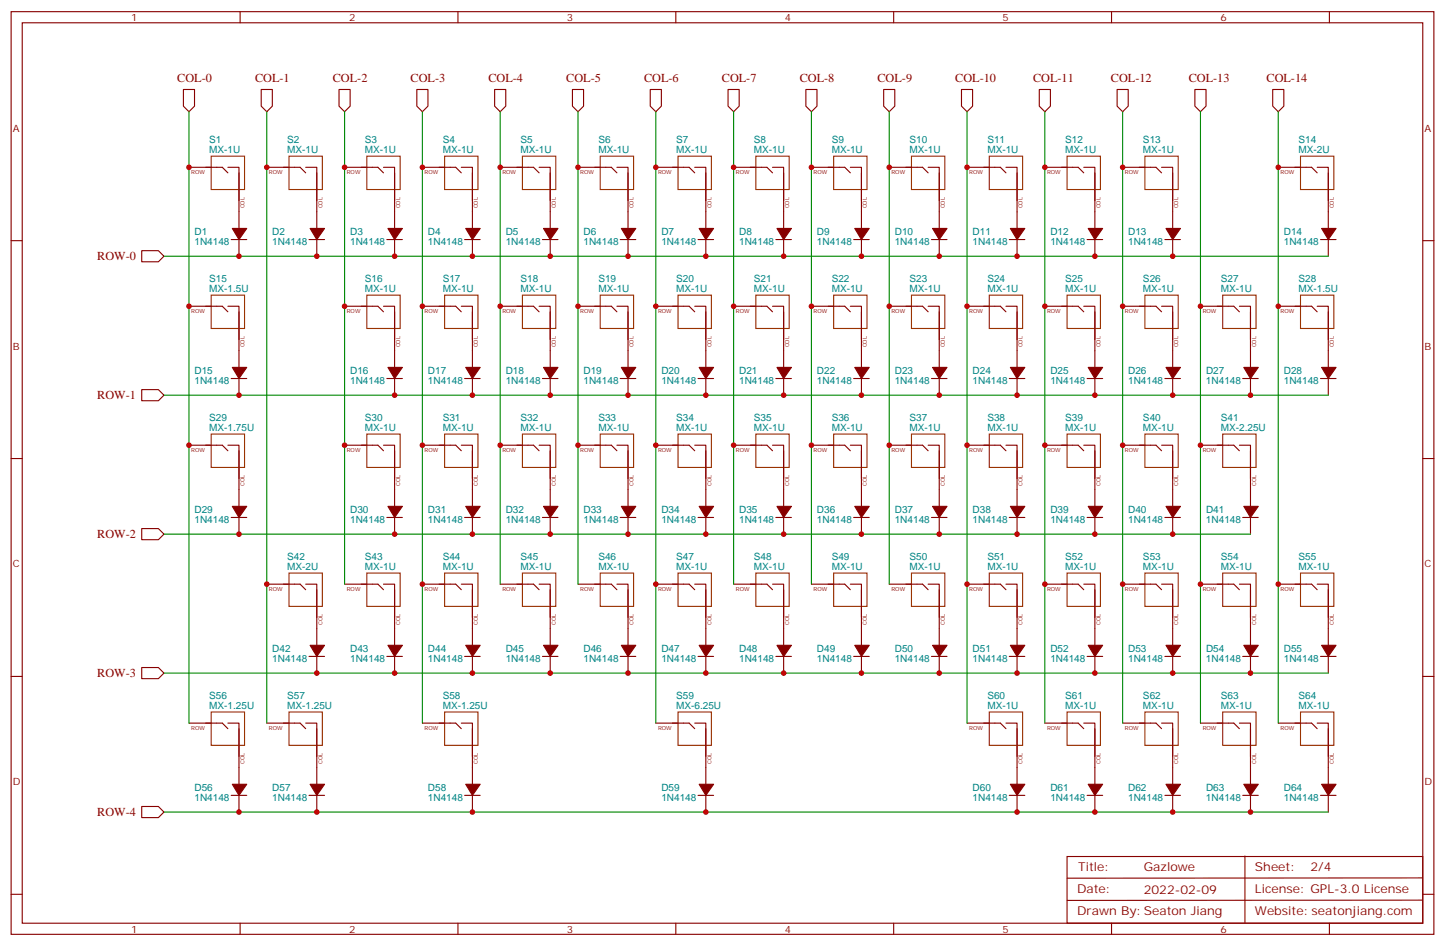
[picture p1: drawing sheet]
<svg xmlns="http://www.w3.org/2000/svg" width="459mm" height="300mm" viewBox="0 0 459 300" stroke-linecap="round" stroke-linejoin="round" font-family="sans-serif">
<g fill="none" stroke="#870000" stroke-width=".35">
<path d="M3.5 3.7h451.6v292.8h-451.6zM7.1 7.2h444.5v285.8h-444.5zM76.2 3.7v3.5M145.3 3.7v3.5M214.5 3.7v3.5M283.6 3.7v3.5M352.8 3.7v3.5M421.9 3.7v3.5M58.2 28.4h3.5v5.3l-1.7 1.8-1.8-1.8zM82.9 28.4h3.5v5.3l-1.7 1.8-1.8-1.8zM107.6 28.4h3.5v5.3l-1.7 1.8-1.8-1.8zM132.3 28.4h3.5v5.3l-1.7 1.8-1.8-1.8z"/>
<path d="M157 28.4h3.5v5.3l-1.8 1.8-1.7-1.8zM181.7 28.4h3.5v5.3l-1.8 1.8-1.7-1.8zM206.4 28.4h3.5v5.3l-1.8 1.8-1.7-1.8zM231.1 28.4h3.5v5.3l-1.8 1.8-1.7-1.8zM255.8 28.4h3.5v5.3l-1.8 1.8-1.7-1.8zM280.5 28.4h3.5v5.3l-1.8 1.8-1.7-1.8zM305.2 28.4h3.5v5.3l-1.8 1.8-1.7-1.8zM329.8 28.4h3.6v5.3l-1.8 1.8-1.8-1.8zM354.5 28.4h3.6v5.3l-1.8 1.8-1.8-1.8zM379.2 28.4h3.6v5.3l-1.8 1.8-1.8-1.8zM403.9 28.4h3.6v5.3l-1.8 1.8-1.8-1.8zM60 53.1h10.6l1.7 1.8"/>
<path d="M72.3 53.1h3.5v7M75.8 54.9v17.6M84.7 53.1h10.5l1.8 1.8M97 53.1h3.5v7M100.5 54.9v17.6M109.4 53.1h10.5l1.8 1.8M121.7 53.1h3.5v7M125.2 54.9v17.6M134.1 53.1h10.5l1.8 1.8M146.4 53.1h3.5v7M149.9 54.9v17.6M158.7 53.1h10.6l1.8 1.8"/>
<path d="M171.1 53.1h3.5v7M174.6 54.9v17.6M183.4 53.1h10.6l1.8 1.8M195.8 53.1h3.5v7M199.3 54.9v17.6M208.1 53.1h10.6l1.8 1.8M220.5 53.1h3.5v7M224 54.9v17.6M232.8 53.1h10.6l1.8 1.8M245.2 53.1h3.5v7M248.7 54.9v17.6M257.5 53.1h10.6l1.8 1.8"/>
<path d="M269.9 53.1h3.5v7M273.4 54.9v17.6M282.2 53.1h10.6l1.8 1.8M294.6 53.1h3.5v7M298.1 54.9v17.6M306.9 53.1h10.6l1.8 1.8M319.3 53.1h3.5v7M322.8 54.9v17.6M331.6 53.1h10.6l1.8 1.8M344 53.1h3.5v7M347.5 54.9v17.6M356.3 53.1h10.6l1.8 1.8"/>
<path d="M368.7 53.1h3.5v7M372.2 54.9v17.6M405.7 53.1h10.6l1.7 1.8M418 53.1h3.6v7M421.6 54.9v17.6M3.5 76.4h3.6M45 79.6h5.3l1.7 1.7-1.7 1.8h-5.3zM73.4 76h4.9M75.8 76v5.3M98.1 76h4.9M100.5 76v5.3M122.8 76h4.9"/>
<path d="M125.2 76v5.3M147.5 76h4.9M149.9 76v5.3M172.2 76h4.9M174.6 76v5.3M196.8 76h5M199.3 76v5.3M221.5 76h5M224 76v5.3M246.2 76h5M248.7 76v5.3M270.9 76h5"/>
<path d="M273.4 76v5.3M295.6 76h5M298.1 76v5.3M320.3 76h5M322.8 76v5.3M345 76h5M347.5 76v5.3M369.7 76h4.9M372.2 76v5.3M419.1 76h4.9M421.6 76v5.3M451.6 76.4h3.5"/>
<path d="M60 97.2h10.6l1.7 1.8M72.3 97.2h3.5v7M75.8 99v17.6M109.4 97.2h10.5l1.8 1.8M121.7 97.2h3.5v7M125.2 99v17.6M134.1 97.2h10.5l1.8 1.8M146.4 97.2h3.5v7M149.9 99v17.6M158.7 97.2h10.6l1.8 1.8M171.1 97.2h3.5v7M174.6 99v17.6"/>
<path d="M183.4 97.2h10.6l1.8 1.8M195.8 97.2h3.5v7M199.3 99v17.6M208.1 97.2h10.6l1.8 1.8M220.5 97.2h3.5v7M224 99v17.6M232.8 97.2h10.6l1.8 1.8M245.2 97.2h3.5v7M248.7 99v17.6M257.5 97.2h10.6l1.8 1.8M269.9 97.2h3.5v7M273.4 99v17.6"/>
<path d="M282.2 97.2h10.6l1.8 1.8M294.6 97.2h3.5v7M298.1 99v17.6M306.9 97.2h10.6l1.8 1.8M319.3 97.2h3.5v7M322.8 99v17.6M331.6 97.2h10.6l1.8 1.8M344 97.2h3.5v7M347.5 99v17.6M356.3 97.2h10.6l1.8 1.8M368.7 97.2h3.5v7M372.2 99v17.6"/>
<path d="M381 97.2h10.6l1.7 1.8M393.3 97.2h3.6v7M396.9 99v17.6M405.7 97.2h10.6l1.7 1.8M418 97.2h3.6v7M421.6 99v17.6M45 123.6h5.3l1.7 1.8-1.7 1.8h-5.3zM73.4 120.1h4.9M75.8 120.1v5.3M122.8 120.1h4.9M125.2 120.1v5.3M147.5 120.1h4.9"/>
<path d="M149.9 120.1v5.3M172.2 120.1h4.9M174.6 120.1v5.3M196.8 120.1h5M199.3 120.1v5.3M221.5 120.1h5M224 120.1v5.3M246.2 120.1h5M248.7 120.1v5.3M270.9 120.1h5M273.4 120.1v5.3M295.6 120.1h5"/>
<path d="M298.1 120.1v5.3M320.3 120.1h5M322.8 120.1v5.3M345 120.1h5M347.5 120.1v5.3M369.7 120.1h4.9M372.2 120.1v5.3M394.4 120.1h4.9M396.9 120.1v5.3M419.1 120.1h4.9M421.6 120.1v5.3M3.5 145.5h3.6"/>
<path d="M60 141.3h10.6l1.7 1.8M72.3 141.3h3.5v7M75.8 143.1v17.6M109.4 141.3h10.5l1.8 1.8M121.7 141.3h3.5v7M125.2 143.1v17.6M134.1 141.3h10.5l1.8 1.8M146.4 141.3h3.5v7M149.9 143.1v17.6M158.7 141.3h10.6l1.8 1.8M171.1 141.3h3.5v7M174.6 143.1v17.6"/>
<path d="M183.4 141.3h10.6l1.8 1.8M195.8 141.3h3.5v7M199.3 143.1v17.6M208.1 141.3h10.6l1.8 1.8M220.5 141.3h3.5v7M224 143.1v17.6M232.8 141.3h10.6l1.8 1.8M245.2 141.3h3.5v7M248.7 143.1v17.6M257.5 141.3h10.6l1.8 1.8M269.9 141.3h3.5v7M273.4 143.1v17.6"/>
<path d="M282.2 141.3h10.6l1.8 1.8M294.6 141.3h3.5v7M298.1 143.1v17.6M306.9 141.3h10.6l1.8 1.8M319.3 141.3h3.5v7M322.8 143.1v17.6M331.6 141.3h10.6l1.8 1.8M344 141.3h3.5v7M347.5 143.1v17.6M356.3 141.3h10.6l1.8 1.8M368.7 141.3h3.5v7M372.2 143.1v17.6"/>
<path d="M381 141.3h10.6l1.7 1.8M393.3 141.3h3.6v7M396.9 143.1v17.6M451.6 145.5h3.5M45 167.7h5.3l1.7 1.8-1.7 1.8h-5.3zM73.4 164.2h4.9M75.8 164.2v5.3M122.8 164.2h4.9M125.2 164.2v5.3M147.5 164.2h4.9M149.9 164.2v5.3M172.2 164.2h4.9"/>
<path d="M174.6 164.2v5.3M196.8 164.2h5M199.3 164.2v5.3M221.5 164.2h5M224 164.2v5.3M246.2 164.2h5M248.7 164.2v5.3M270.9 164.2h5M273.4 164.2v5.3M295.6 164.2h5M298.1 164.2v5.3M320.3 164.2h5"/>
<path d="M322.8 164.2v5.3M345 164.2h5M347.5 164.2v5.3M369.7 164.2h4.9M372.2 164.2v5.3M394.4 164.2h4.9M396.9 164.2v5.3M84.7 185.4h10.5l1.8 1.7M97 185.4h3.5v7M100.5 187.1v17.7M109.4 185.4h10.5l1.8 1.7M121.7 185.4h3.5v7"/>
<path d="M125.2 187.1v17.7M134.1 185.4h10.5l1.8 1.7M146.4 185.4h3.5v7M149.9 187.1v17.7M158.7 185.4h10.6l1.8 1.7M171.1 185.4h3.5v7M174.6 187.1v17.7M183.4 185.4h10.6l1.8 1.7M195.8 185.4h3.5v7M199.3 187.1v17.7M208.1 185.4h10.6l1.8 1.7M220.5 185.4h3.5v7"/>
<path d="M224 187.1v17.7M232.8 185.4h10.6l1.8 1.7M245.2 185.4h3.5v7M248.7 187.1v17.7M257.5 185.4h10.6l1.8 1.7M269.9 185.4h3.5v7M273.4 187.1v17.7M282.2 185.4h10.6l1.8 1.7M294.6 185.4h3.5v7M298.1 187.1v17.7M306.9 185.4h10.6l1.8 1.7M319.3 185.4h3.5v7"/>
<path d="M322.8 187.1v17.7M331.6 185.4h10.6l1.8 1.7M344 185.4h3.5v7M347.5 187.1v17.7M356.3 185.4h10.6l1.8 1.7M368.7 185.4h3.5v7M372.2 187.1v17.7M381 185.4h10.6l1.7 1.7M393.3 185.4h3.6v7M396.9 187.1v17.7M405.7 185.4h10.6l1.7 1.7M418 185.4h3.6v7"/>
<path d="M421.6 187.1v17.7M3.5 214.7h3.6M45 211.8h5.3l1.7 1.8-1.7 1.8h-5.3zM98.1 208.3h4.9M100.5 208.3v5.3M122.8 208.3h4.9M125.2 208.3v5.3M147.5 208.3h4.9M149.9 208.3v5.3M172.2 208.3h4.9M174.6 208.3v5.3M196.8 208.3h5"/>
<path d="M199.3 208.3v5.3M221.5 208.3h5M224 208.3v5.3M246.2 208.3h5M248.7 208.3v5.3M270.9 208.3h5M273.4 208.3v5.3M295.6 208.3h5M298.1 208.3v5.3M320.3 208.3h5M322.8 208.3v5.3M345 208.3h5"/>
<path d="M347.5 208.3v5.3M369.7 208.3h4.9M372.2 208.3v5.3M394.4 208.3h4.9M396.9 208.3v5.3M419.1 208.3h4.9M421.6 208.3v5.3M451.6 214.7h3.5M60 229.5h10.6l1.7 1.7M72.3 229.5h3.5v7M75.8 231.2v17.7M84.7 229.5h10.5l1.8 1.7"/>
<path d="M97 229.5h3.5v7M100.5 231.2v17.7M134.1 229.5h10.5l1.8 1.7M146.4 229.5h3.5v7M149.9 231.2v17.7M208.1 229.5h10.6l1.8 1.7M220.5 229.5h3.5v7M224 231.2v17.7M306.9 229.5h10.6l1.8 1.7M319.3 229.5h3.5v7M322.8 231.2v17.7M331.6 229.5h10.6l1.8 1.7"/>
<path d="M344 229.5h3.5v7M347.5 231.2v17.7M356.3 229.5h10.6l1.8 1.7M368.7 229.5h3.5v7M372.2 231.2v17.7M381 229.5h10.6l1.7 1.7M393.3 229.5h3.6v7M396.9 231.2v17.7M405.7 229.5h10.6l1.7 1.7M418 229.5h3.6v7M421.6 231.2v17.7M45 255.9h5.3l1.7 1.8-1.7 1.8h-5.3z"/>
<path d="M73.4 252.4h4.9M75.8 252.4v5.3M98.1 252.4h4.9M100.5 252.4v5.3M147.5 252.4h4.9M149.9 252.4v5.3M221.5 252.4h5M224 252.4v5.3M320.3 252.4h5M322.8 252.4v5.3M345 252.4h5M347.5 252.4v5.3"/>
<path d="M369.7 252.4h4.9M372.2 252.4v5.3M394.4 252.4h4.9M396.9 252.4v5.3M419.1 252.4h4.9M421.6 252.4v5.3M338.7 271.8h112.9v21.2h-112.9zM395.1 271.6v21.2M451.4 278.6l-112.7 .1M3.5 283.8h3.6M76.2 293v3.5M145.3 293v3.5"/>
<path d="M214.5 293v3.5M283.6 293v3.5M352.8 293v3.5M421.9 293v3.5M451.4 285.7h-112.7M451.6 283.8h3.5"/>
</g>
<g fill="none" stroke="#930" stroke-width=".35">
<path d="M67 49.6h10.6v10.5h-10.6zM91.7 49.6h10.6v10.5h-10.6zM116.4 49.6h10.6v10.5h-10.6zM141.1 49.6h10.6v10.5h-10.6zM165.8 49.6h10.6v10.5h-10.6zM190.5 49.6h10.6v10.5h-10.6zM215.2 49.6h10.6v10.5h-10.6zM239.9 49.6h10.6v10.5h-10.6zM264.6 49.6h10.6v10.5h-10.6zM289.3 49.6h10.6v10.5h-10.6zM314 49.6h10.6v10.5h-10.6zM338.7 49.6h10.5v10.5h-10.5z"/>
<path d="M363.4 49.6h10.5v10.5h-10.5zM412.7 49.6h10.6v10.5h-10.6zM67 93.7h10.6v10.5h-10.6zM116.4 93.7h10.6v10.5h-10.6zM141.1 93.7h10.6v10.5h-10.6zM165.8 93.7h10.6v10.5h-10.6zM190.5 93.7h10.6v10.5h-10.6zM215.2 93.7h10.6v10.5h-10.6zM239.9 93.7h10.6v10.5h-10.6zM264.6 93.7h10.6v10.5h-10.6zM289.3 93.7h10.6v10.5h-10.6zM314 93.7h10.6v10.5h-10.6z"/>
<path d="M338.7 93.7h10.5v10.5h-10.5zM363.4 93.7h10.5v10.5h-10.5zM388.1 93.7h10.5v10.5h-10.5zM412.7 93.7h10.6v10.5h-10.6zM67 137.8h10.6v10.5h-10.6zM116.4 137.8h10.6v10.5h-10.6zM141.1 137.8h10.6v10.5h-10.6zM165.8 137.8h10.6v10.5h-10.6zM190.5 137.8h10.6v10.5h-10.6zM215.2 137.8h10.6v10.5h-10.6zM239.9 137.8h10.6v10.5h-10.6zM264.6 137.8h10.6v10.5h-10.6z"/>
<path d="M289.3 137.8h10.6v10.5h-10.6zM314 137.8h10.6v10.5h-10.6zM338.7 137.8h10.5v10.5h-10.5zM363.4 137.8h10.5v10.5h-10.5zM388.1 137.8h10.5v10.5h-10.5zM91.7 181.9h10.6v10.5h-10.6zM116.4 181.9h10.6v10.5h-10.6zM141.1 181.9h10.6v10.5h-10.6zM165.8 181.9h10.6v10.5h-10.6zM190.5 181.9h10.6v10.5h-10.6zM215.2 181.9h10.6v10.5h-10.6zM239.9 181.9h10.6v10.5h-10.6z"/>
<path d="M264.6 181.9h10.6v10.5h-10.6zM289.3 181.9h10.6v10.5h-10.6zM314 181.9h10.6v10.5h-10.6zM338.7 181.9h10.5v10.5h-10.5zM363.4 181.9h10.5v10.5h-10.5zM388.1 181.9h10.5v10.5h-10.5zM412.7 181.9h10.6v10.5h-10.6zM67 226h10.6v10.5h-10.6zM91.7 226h10.6v10.5h-10.6zM141.1 226h10.6v10.5h-10.6zM215.2 226h10.6v10.5h-10.6zM314 226h10.6v10.5h-10.6z"/>
<path d="M338.7 226h10.5v10.5h-10.5zM363.4 226h10.5v10.5h-10.5zM388.1 226h10.5v10.5h-10.5zM412.7 226h10.6v10.5h-10.6z"/>
</g>
<g fill="#870000" stroke="#870000" stroke-width=".35">
<path d="M73.7 72.5h4.6l-2.5 3.5z"/>
<path d="M98.4 72.5h4.6l-2.5 3.5z"/>
<path d="M123.1 72.5h4.6l-2.5 3.5z"/>
<path d="M147.8 72.5h4.6l-2.5 3.5z"/>
<path d="M172.5 72.5h4.6l-2.5 3.5z"/>
<path d="M197.2 72.5h4.6l-2.5 3.5z"/>
<path d="M221.9 72.5h4.6l-2.5 3.5z"/>
<path d="M246.6 72.5h4.6l-2.5 3.5z"/>
<path d="M271.3 72.5h4.6l-2.5 3.5z"/>
<path d="M296 72.5h4.6l-2.5 3.5z"/>
<path d="M320.7 72.5h4.6l-2.5 3.5z"/>
<path d="M345.4 72.5h4.6l-2.5 3.5z"/>
<path d="M370.1 72.5h4.5l-2.4 3.5z"/>
<path d="M419.5 72.5h4.5l-2.4 3.5z"/>
<path d="M73.7 116.6h4.6l-2.5 3.5z"/>
<path d="M123.1 116.6h4.6l-2.5 3.5z"/>
<path d="M147.8 116.6h4.6l-2.5 3.5z"/>
<path d="M172.5 116.6h4.6l-2.5 3.5z"/>
<path d="M197.2 116.6h4.6l-2.5 3.5z"/>
<path d="M221.9 116.6h4.6l-2.5 3.5z"/>
<path d="M246.6 116.6h4.6l-2.5 3.5z"/>
<path d="M271.3 116.6h4.6l-2.5 3.5z"/>
<path d="M296 116.6h4.6l-2.5 3.5z"/>
<path d="M320.7 116.6h4.6l-2.5 3.5z"/>
<path d="M345.4 116.6h4.6l-2.5 3.5z"/>
<path d="M370.1 116.6h4.5l-2.4 3.5z"/>
<path d="M394.8 116.6h4.5l-2.4 3.5z"/>
<path d="M419.5 116.6h4.5l-2.4 3.5z"/>
<path d="M73.7 160.7h4.6l-2.5 3.5z"/>
<path d="M123.1 160.7h4.6l-2.5 3.5z"/>
<path d="M147.8 160.7h4.6l-2.5 3.5z"/>
<path d="M172.5 160.7h4.6l-2.5 3.5z"/>
<path d="M197.2 160.7h4.6l-2.5 3.5z"/>
<path d="M221.9 160.7h4.6l-2.5 3.5z"/>
<path d="M246.6 160.7h4.6l-2.5 3.5z"/>
<path d="M271.3 160.7h4.6l-2.5 3.5z"/>
<path d="M296 160.7h4.6l-2.5 3.5z"/>
<path d="M320.7 160.7h4.6l-2.5 3.5z"/>
<path d="M345.4 160.7h4.6l-2.5 3.5z"/>
<path d="M370.1 160.7h4.5l-2.4 3.5z"/>
<path d="M394.8 160.7h4.5l-2.4 3.5z"/>
<path d="M98.4 204.8h4.6l-2.5 3.5z"/>
<path d="M123.1 204.8h4.6l-2.5 3.5z"/>
<path d="M147.8 204.8h4.6l-2.5 3.5z"/>
<path d="M172.5 204.8h4.6l-2.5 3.5z"/>
<path d="M197.2 204.8h4.6l-2.5 3.5z"/>
<path d="M221.9 204.8h4.6l-2.5 3.5z"/>
<path d="M246.6 204.8h4.6l-2.5 3.5z"/>
<path d="M271.3 204.8h4.6l-2.5 3.5z"/>
<path d="M296 204.8h4.6l-2.5 3.5z"/>
<path d="M320.7 204.8h4.6l-2.5 3.5z"/>
<path d="M345.4 204.8h4.6l-2.5 3.5z"/>
<path d="M370.1 204.8h4.5l-2.4 3.5z"/>
<path d="M394.8 204.8h4.5l-2.4 3.5z"/>
<path d="M419.5 204.8h4.5l-2.4 3.5z"/>
<path d="M73.7 248.9h4.6l-2.5 3.5z"/>
<path d="M98.4 248.9h4.6l-2.5 3.5z"/>
<path d="M147.8 248.9h4.6l-2.5 3.5z"/>
<path d="M221.9 248.9h4.6l-2.5 3.5z"/>
<path d="M320.7 248.9h4.6l-2.5 3.5z"/>
<path d="M345.4 248.9h4.6l-2.5 3.5z"/>
<path d="M370.1 248.9h4.5l-2.4 3.5z"/>
<path d="M394.8 248.9h4.5l-2.4 3.5z"/>
<path d="M419.5 248.9h4.5l-2.4 3.5z"/>
</g>
<g fill="none" stroke="#008700" stroke-width=".35">
<path d="M60 35.5v194M84.7 35.5v194M109.4 35.5v149.9M134.1 35.5v194M158.7 35.5v149.9M183.4 35.5v149.9M208.1 35.5v194M232.8 35.5v149.9M257.5 35.5v149.9M282.2 35.5v149.9M306.9 35.5v194M331.6 35.5v194"/>
<path d="M356.3 35.5v194M381 35.5v194M405.7 35.5v194M52.2 81.3h369.4M52.2 125.4h369.4M52.2 169.5h344.7M52.2 213.6h369.4M52.2 257.7h369.4"/>
</g>
<g fill="#c00">
<circle cx="60" cy="141.3" r=".88"/>
<circle cx="75.8" cy="169.5" r=".88"/>
<circle cx="224" cy="81.3" r=".88"/>
<circle cx="248.7" cy="81.3" r=".88"/>
<circle cx="372.2" cy="81.3" r=".88"/>
<circle cx="347.5" cy="81.3" r=".88"/>
<circle cx="322.8" cy="81.3" r=".88"/>
<circle cx="298.1" cy="81.3" r=".88"/>
<circle cx="273.4" cy="81.3" r=".88"/>
<circle cx="174.6" cy="169.5" r=".88"/>
<circle cx="199.3" cy="169.5" r=".88"/>
<circle cx="224" cy="169.5" r=".88"/>
<circle cx="224" cy="125.4" r=".88"/>
<circle cx="199.3" cy="125.4" r=".88"/>
<circle cx="174.6" cy="125.4" r=".88"/>
<circle cx="149.9" cy="125.4" r=".88"/>
<circle cx="125.2" cy="125.4" r=".88"/>
<circle cx="75.8" cy="125.4" r=".88"/>
<circle cx="125.2" cy="169.5" r=".88"/>
<circle cx="149.9" cy="169.5" r=".88"/>
<circle cx="75.8" cy="257.7" r=".88"/>
<circle cx="100.5" cy="257.7" r=".88"/>
<circle cx="100.5" cy="213.6" r=".88"/>
<circle cx="224" cy="213.6" r=".88"/>
<circle cx="199.3" cy="213.6" r=".88"/>
<circle cx="174.6" cy="213.6" r=".88"/>
<circle cx="149.9" cy="213.6" r=".88"/>
<circle cx="134.1" cy="185.4" r=".88"/>
<circle cx="134.1" cy="141.3" r=".88"/>
<circle cx="149.9" cy="257.7" r=".88"/>
<circle cx="224" cy="257.7" r=".88"/>
<circle cx="322.8" cy="257.7" r=".88"/>
<circle cx="347.5" cy="257.7" r=".88"/>
<circle cx="372.2" cy="257.7" r=".88"/>
<circle cx="396.9" cy="257.7" r=".88"/>
<circle cx="248.7" cy="125.4" r=".88"/>
<circle cx="273.4" cy="125.4" r=".88"/>
<circle cx="298.1" cy="125.4" r=".88"/>
<circle cx="322.8" cy="125.4" r=".88"/>
<circle cx="347.5" cy="125.4" r=".88"/>
<circle cx="372.2" cy="125.4" r=".88"/>
<circle cx="396.9" cy="125.4" r=".88"/>
<circle cx="372.2" cy="169.5" r=".88"/>
<circle cx="347.5" cy="169.5" r=".88"/>
<circle cx="322.8" cy="169.5" r=".88"/>
<circle cx="298.1" cy="169.5" r=".88"/>
<circle cx="273.4" cy="169.5" r=".88"/>
<circle cx="248.7" cy="169.5" r=".88"/>
<circle cx="248.7" cy="213.6" r=".88"/>
<circle cx="273.4" cy="213.6" r=".88"/>
<circle cx="298.1" cy="213.6" r=".88"/>
<circle cx="322.8" cy="213.6" r=".88"/>
<circle cx="347.5" cy="213.6" r=".88"/>
<circle cx="372.2" cy="213.6" r=".88"/>
<circle cx="396.9" cy="213.6" r=".88"/>
<circle cx="405.7" cy="185.4" r=".88"/>
<circle cx="405.7" cy="97.2" r=".88"/>
<circle cx="405.7" cy="53.1" r=".88"/>
<circle cx="381" cy="185.4" r=".88"/>
<circle cx="381" cy="141.3" r=".88"/>
<circle cx="356.3" cy="185.4" r=".88"/>
<circle cx="356.3" cy="141.3" r=".88"/>
<circle cx="331.6" cy="185.4" r=".88"/>
<circle cx="331.6" cy="141.3" r=".88"/>
<circle cx="306.9" cy="141.3" r=".88"/>
<circle cx="282.2" cy="141.3" r=".88"/>
<circle cx="257.5" cy="141.3" r=".88"/>
<circle cx="232.8" cy="141.3" r=".88"/>
<circle cx="208.1" cy="141.3" r=".88"/>
<circle cx="183.4" cy="141.3" r=".88"/>
<circle cx="158.8" cy="141.3" r=".88"/>
<circle cx="109.4" cy="141.3" r=".88"/>
<circle cx="125.2" cy="213.6" r=".88"/>
<circle cx="84.7" cy="185.4" r=".88"/>
<circle cx="381" cy="97.2" r=".88"/>
<circle cx="356.3" cy="97.2" r=".88"/>
<circle cx="331.6" cy="97.2" r=".88"/>
<circle cx="306.9" cy="97.2" r=".88"/>
<circle cx="282.2" cy="97.2" r=".88"/>
<circle cx="257.5" cy="97.2" r=".88"/>
<circle cx="232.8" cy="97.2" r=".88"/>
<circle cx="208.1" cy="97.2" r=".88"/>
<circle cx="183.4" cy="97.2" r=".88"/>
<circle cx="158.8" cy="97.2" r=".88"/>
<circle cx="134.1" cy="97.2" r=".88"/>
<circle cx="109.4" cy="97.2" r=".88"/>
<circle cx="60" cy="97.2" r=".88"/>
<circle cx="356.3" cy="53.1" r=".88"/>
<circle cx="331.6" cy="53.1" r=".88"/>
<circle cx="306.9" cy="53.1" r=".88"/>
<circle cx="282.2" cy="53.1" r=".88"/>
<circle cx="257.5" cy="53.1" r=".88"/>
<circle cx="232.8" cy="53.1" r=".88"/>
<circle cx="208.1" cy="53.1" r=".88"/>
<circle cx="199.3" cy="81.3" r=".88"/>
<circle cx="183.4" cy="53.1" r=".88"/>
<circle cx="174.6" cy="81.3" r=".88"/>
<circle cx="158.8" cy="53.1" r=".88"/>
<circle cx="60" cy="53.1" r=".88"/>
<circle cx="75.8" cy="81.3" r=".88"/>
<circle cx="84.7" cy="53.1" r=".88"/>
<circle cx="100.5" cy="81.3" r=".88"/>
<circle cx="125.2" cy="81.3" r=".88"/>
<circle cx="109.4" cy="53.1" r=".88"/>
<circle cx="149.9" cy="81.3" r=".88"/>
<circle cx="134.1" cy="53.1" r=".88"/>
<circle cx="306.9" cy="185.4" r=".88"/>
<circle cx="208.1" cy="185.4" r=".88"/>
</g>
<g font-size="3.9" fill="#880001">
<text x="56.2" y="26.1">COL-0</text>
<text x="80.9" y="26.1">COL-1</text>
<text x="105.6" y="26.1">COL-2</text>
<text x="130.3" y="26.1">COL-3</text>
<text x="155" y="26.1">COL-4</text>
<text x="179.7" y="26.1">COL-5</text>
<text x="204.4" y="26.1">COL-6</text>
<text x="229.1" y="26.1">COL-7</text>
<text x="253.8" y="26.1">COL-8</text>
<text x="278.5" y="26.1">COL-9</text>
<text x="303.2" y="26.1">COL-10</text>
<text x="327.9" y="26.1">COL-11</text>
<text x="352.6" y="26.1">COL-12</text>
<text x="377.3" y="26.1">COL-13</text>
<text x="402" y="26.1">COL-14</text>
<text x="30.9" y="82.6">ROW-0</text>
<text x="30.9" y="126.7">ROW-1</text>
<text x="30.9" y="170.8">ROW-2</text>
<text x="30.9" y="214.9">ROW-3</text>
<text x="30.9" y="259">ROW-4</text>
<text x="363" y="276.4">Gazlowe</text>
<text x="398.3" y="276.4">Sheet:</text>
<text x="415.9" y="276.4">2/4</text>
<text x="341.8" y="283.5">Date:</text>
<text x="363" y="283.8">2022-02-09</text>
<text x="398.3" y="283.5">License: GPL-3.0 License</text>
<text x="341.8" y="290.5">Drawn By:Seaton Jiang</text>
<text x="398.3" y="290.5">Website: seatonjiang.com</text>
</g>
<text font-size="3.9" fill="#800" x="342.2" y="276.4">Title:</text>
<g font-size="3.2" fill="#800">
<text x="41.6" y="6.7">1</text>
<text x="110.8" y="6.7">2</text>
<text x="179.9" y="6.7">3</text>
<text x="249.1" y="6.7">4</text>
<text x="318.2" y="6.7">5</text>
<text x="387.3" y="6.7">6</text>
<text x="4.1" y="41.8">A</text>
<text x="452.1" y="41.8">A</text>
<text x="4.1" y="110.9">B</text>
<text x="452.1" y="110.9">B</text>
<text x="4.1" y="180.1">C</text>
<text x="452.1" y="180.1">C</text>
<text x="4.1" y="249.2">D</text>
<text x="452.1" y="249.2">D</text>
<text x="41.6" y="296">1</text>
<text x="110.8" y="296">2</text>
<text x="179.9" y="296">3</text>
<text x="249.1" y="296">4</text>
<text x="318.2" y="296">5</text>
<text x="387.3" y="296">6</text>
</g>
<g font-size="3.2" fill="#008484">
<text x="66.4" y="45.3">S1</text>
<text x="91.1" y="45.3">S2</text>
<text x="115.8" y="45.3">S3</text>
<text x="140.5" y="45.3">S4</text>
<text x="165.2" y="45.3">S5</text>
<text x="189.9" y="45.3">S6</text>
<text x="214.6" y="45.3">S7</text>
<text x="239.3" y="45.3">S8</text>
<text x="264" y="45.3">S9</text>
<text x="288.7" y="45.3">S10</text>
<text x="313.4" y="45.3">S11</text>
<text x="338.1" y="45.3">S12</text>
<text x="362.8" y="45.3">S13</text>
<text x="412.2" y="45.3">S14</text>
<text x="66.4" y="48.5">MX-1U</text>
<text x="91.1" y="48.5">MX-1U</text>
<text x="115.8" y="48.5">MX-1U</text>
<text x="140.5" y="48.5">MX-1U</text>
<text x="165.2" y="48.5">MX-1U</text>
<text x="189.9" y="48.5">MX-1U</text>
<text x="214.6" y="48.5">MX-1U</text>
<text x="239.3" y="48.5">MX-1U</text>
<text x="264" y="48.5">MX-1U</text>
<text x="288.7" y="48.5">MX-1U</text>
<text x="313.4" y="48.5">MX-1U</text>
<text x="338.1" y="48.5">MX-1U</text>
<text x="362.8" y="48.5">MX-1U</text>
<text x="412.2" y="48.5">MX-2U</text>
<text x="61.7" y="77.8">1N4148</text>
<text x="61.7" y="74.6">D1</text>
<text x="86.4" y="77.8">1N4148</text>
<text x="86.4" y="74.6">D2</text>
<text x="111.1" y="77.8">1N4148</text>
<text x="111.1" y="74.6">D3</text>
<text x="135.8" y="77.8">1N4148</text>
<text x="135.8" y="74.6">D4</text>
<text x="160.5" y="77.8">1N4148</text>
<text x="160.5" y="74.6">D5</text>
<text x="185.2" y="77.8">1N4148</text>
<text x="185.2" y="74.6">D6</text>
<text x="209.9" y="77.8">1N4148</text>
<text x="209.9" y="74.6">D7</text>
<text x="234.6" y="77.8">1N4148</text>
<text x="234.6" y="74.6">D8</text>
<text x="259.3" y="77.8">1N4148</text>
<text x="259.3" y="74.6">D9</text>
<text x="284" y="77.8">1N4148</text>
<text x="284" y="74.6">D10</text>
<text x="308.7" y="77.8">1N4148</text>
<text x="308.7" y="74.6">D11</text>
<text x="333.4" y="77.8">1N4148</text>
<text x="333.4" y="74.6">D12</text>
<text x="358.1" y="77.8">1N4148</text>
<text x="358.1" y="74.6">D13</text>
<text x="407.5" y="77.8">1N4148</text>
<text x="407.5" y="74.6">D14</text>
<text x="66.4" y="89.4">S15</text>
<text x="115.8" y="89.4">S16</text>
<text x="140.5" y="89.4">S17</text>
<text x="165.2" y="89.4">S18</text>
<text x="189.9" y="89.4">S19</text>
<text x="214.6" y="89.4">S20</text>
<text x="239.3" y="89.4">S21</text>
<text x="264" y="89.4">S22</text>
<text x="288.7" y="89.4">S23</text>
<text x="313.4" y="89.4">S24</text>
<text x="338.1" y="89.4">S25</text>
<text x="362.8" y="89.4">S26</text>
<text x="387.5" y="89.4">S27</text>
<text x="412.2" y="89.4">S28</text>
<text x="66.4" y="92.6">MX-1.5U</text>
<text x="115.8" y="92.6">MX-1U</text>
<text x="140.5" y="92.6">MX-1U</text>
<text x="165.2" y="92.6">MX-1U</text>
<text x="189.9" y="92.6">MX-1U</text>
<text x="214.6" y="92.6">MX-1U</text>
<text x="239.3" y="92.6">MX-1U</text>
<text x="264" y="92.6">MX-1U</text>
<text x="288.7" y="92.6">MX-1U</text>
<text x="313.4" y="92.6">MX-1U</text>
<text x="338.1" y="92.6">MX-1U</text>
<text x="362.8" y="92.6">MX-1U</text>
<text x="387.5" y="92.6">MX-1U</text>
<text x="412.2" y="92.6">MX-1.5U</text>
<text x="61.7" y="118.7">D15</text>
<text x="111.1" y="118.7">D16</text>
<text x="135.8" y="118.7">D17</text>
<text x="160.5" y="118.7">D18</text>
<text x="185.2" y="118.7">D19</text>
<text x="209.9" y="118.7">D20</text>
<text x="234.6" y="118.7">D21</text>
<text x="259.3" y="118.7">D22</text>
<text x="284" y="118.7">D23</text>
<text x="308.7" y="118.7">D24</text>
<text x="333.4" y="118.7">D25</text>
<text x="358.1" y="118.7">D26</text>
<text x="382.8" y="118.7">D27</text>
<text x="407.5" y="118.7">D28</text>
<text x="61.7" y="121.9">1N4148</text>
<text x="111.1" y="121.9">1N4148</text>
<text x="135.8" y="121.9">1N4148</text>
<text x="160.5" y="121.9">1N4148</text>
<text x="185.2" y="121.9">1N4148</text>
<text x="209.9" y="121.9">1N4148</text>
<text x="234.6" y="121.9">1N4148</text>
<text x="259.3" y="121.9">1N4148</text>
<text x="284" y="121.9">1N4148</text>
<text x="308.7" y="121.9">1N4148</text>
<text x="333.4" y="121.9">1N4148</text>
<text x="358.1" y="121.9">1N4148</text>
<text x="382.8" y="121.9">1N4148</text>
<text x="407.5" y="121.9">1N4148</text>
<text x="66.4" y="136.7">MX-1.75U</text>
<text x="66.4" y="133.5">S29</text>
<text x="115.8" y="136.7">MX-1U</text>
<text x="115.8" y="133.5">S30</text>
<text x="140.5" y="136.7">MX-1U</text>
<text x="140.5" y="133.5">S31</text>
<text x="165.2" y="136.7">MX-1U</text>
<text x="165.2" y="133.5">S32</text>
<text x="189.9" y="136.7">MX-1U</text>
<text x="189.9" y="133.5">S33</text>
<text x="214.6" y="136.7">MX-1U</text>
<text x="214.6" y="133.5">S34</text>
<text x="239.3" y="136.7">MX-1U</text>
<text x="239.3" y="133.5">S35</text>
<text x="264" y="136.7">MX-1U</text>
<text x="264" y="133.5">S36</text>
<text x="288.7" y="136.7">MX-1U</text>
<text x="288.7" y="133.5">S37</text>
<text x="313.4" y="136.7">MX-1U</text>
<text x="313.4" y="133.5">S38</text>
<text x="338.1" y="136.7">MX-1U</text>
<text x="338.1" y="133.5">S39</text>
<text x="362.8" y="136.7">MX-1U</text>
<text x="362.8" y="133.5">S40</text>
<text x="387.5" y="136.7">MX-2.25U</text>
<text x="387.5" y="133.5">S41</text>
<text x="61.7" y="166">1N4148</text>
<text x="61.7" y="162.8">D29</text>
<text x="111.1" y="166">1N4148</text>
<text x="111.1" y="162.8">D30</text>
<text x="135.8" y="166">1N4148</text>
<text x="135.8" y="162.8">D31</text>
<text x="160.5" y="166">1N4148</text>
<text x="160.5" y="162.8">D32</text>
<text x="185.2" y="166">1N4148</text>
<text x="185.2" y="162.8">D33</text>
<text x="209.9" y="166">1N4148</text>
<text x="209.9" y="162.8">D34</text>
<text x="234.6" y="166">1N4148</text>
<text x="234.6" y="162.8">D35</text>
<text x="259.3" y="166">1N4148</text>
<text x="259.3" y="162.8">D36</text>
<text x="284" y="166">1N4148</text>
<text x="284" y="162.8">D37</text>
<text x="308.7" y="166">1N4148</text>
<text x="308.7" y="162.8">D38</text>
<text x="333.4" y="166">1N4148</text>
<text x="333.4" y="162.8">D39</text>
<text x="358.1" y="166">1N4148</text>
<text x="358.1" y="162.8">D40</text>
<text x="382.8" y="166">1N4148</text>
<text x="382.8" y="162.8">D41</text>
<text x="91.1" y="177.6">S42</text>
<text x="115.8" y="177.6">S43</text>
<text x="140.5" y="177.6">S44</text>
<text x="165.2" y="177.6">S45</text>
<text x="189.9" y="177.6">S46</text>
<text x="214.6" y="177.6">S47</text>
<text x="239.3" y="177.6">S48</text>
<text x="264" y="177.6">S49</text>
<text x="288.7" y="177.6">S50</text>
<text x="313.4" y="177.6">S51</text>
<text x="338.1" y="177.6">S52</text>
<text x="362.8" y="177.6">S53</text>
<text x="387.5" y="177.6">S54</text>
<text x="412.2" y="177.6">S55</text>
<text x="91.1" y="180.8">MX-2U</text>
<text x="115.8" y="180.8">MX-1U</text>
<text x="140.5" y="180.8">MX-1U</text>
<text x="165.2" y="180.8">MX-1U</text>
<text x="189.9" y="180.8">MX-1U</text>
<text x="214.6" y="180.8">MX-1U</text>
<text x="239.3" y="180.8">MX-1U</text>
<text x="264" y="180.8">MX-1U</text>
<text x="288.7" y="180.8">MX-1U</text>
<text x="313.4" y="180.8">MX-1U</text>
<text x="338.1" y="180.8">MX-1U</text>
<text x="362.8" y="180.8">MX-1U</text>
<text x="387.5" y="180.8">MX-1U</text>
<text x="412.2" y="180.8">MX-1U</text>
<text x="86.4" y="206.9">D42</text>
<text x="111.1" y="206.9">D43</text>
<text x="135.8" y="206.9">D44</text>
<text x="160.5" y="206.9">D45</text>
<text x="185.2" y="206.9">D46</text>
<text x="209.9" y="206.9">D47</text>
<text x="234.6" y="206.9">D48</text>
<text x="259.3" y="206.9">D49</text>
<text x="284" y="206.9">D50</text>
<text x="308.7" y="206.9">D51</text>
<text x="333.4" y="206.9">D52</text>
<text x="358.1" y="206.9">D53</text>
<text x="382.8" y="206.9">D54</text>
<text x="407.5" y="206.9">D55</text>
<text x="86.4" y="210.1">1N4148</text>
<text x="111.1" y="210.1">1N4148</text>
<text x="135.8" y="210.1">1N4148</text>
<text x="160.5" y="210.1">1N4148</text>
<text x="185.2" y="210.1">1N4148</text>
<text x="209.9" y="210.1">1N4148</text>
<text x="234.6" y="210.1">1N4148</text>
<text x="259.3" y="210.1">1N4148</text>
<text x="284" y="210.1">1N4148</text>
<text x="308.7" y="210.1">1N4148</text>
<text x="333.4" y="210.1">1N4148</text>
<text x="358.1" y="210.1">1N4148</text>
<text x="382.8" y="210.1">1N4148</text>
<text x="407.5" y="210.1">1N4148</text>
<text x="66.4" y="221.7">S56</text>
<text x="91.1" y="221.7">S57</text>
<text x="140.5" y="221.7">S58</text>
<text x="214.6" y="221.7">S59</text>
<text x="313.4" y="221.7">S60</text>
<text x="338.1" y="221.7">S61</text>
<text x="362.8" y="221.7">S62</text>
<text x="387.5" y="221.7">S63</text>
<text x="412.2" y="221.7">S64</text>
<text x="66.4" y="224.9">MX-1.25U</text>
<text x="91.1" y="224.9">MX-1.25U</text>
<text x="140.5" y="224.9">MX-1.25U</text>
<text x="214.6" y="224.9">MX-6.25U</text>
<text x="313.4" y="224.9">MX-1U</text>
<text x="338.1" y="224.9">MX-1U</text>
<text x="362.8" y="224.9">MX-1U</text>
<text x="387.5" y="224.9">MX-1U</text>
<text x="412.2" y="224.9">MX-1U</text>
<text x="61.7" y="251">D56</text>
<text x="86.4" y="251">D57</text>
<text x="135.8" y="251">D58</text>
<text x="209.9" y="251">D59</text>
<text x="308.7" y="251">D60</text>
<text x="333.4" y="251">D61</text>
<text x="358.1" y="251">D62</text>
<text x="382.8" y="251">D63</text>
<text x="407.5" y="251">D64</text>
<text x="61.7" y="254.2">1N4148</text>
<text x="86.4" y="254.2">1N4148</text>
<text x="135.8" y="254.2">1N4148</text>
<text x="209.9" y="254.2">1N4148</text>
<text x="308.7" y="254.2">1N4148</text>
<text x="333.4" y="254.2">1N4148</text>
<text x="358.1" y="254.2">1N4148</text>
<text x="382.8" y="254.2">1N4148</text>
<text x="407.5" y="254.2">1N4148</text>
</g>
<g font-size="1.8" fill="#880001">
<text x="60.7" y="55.2">ROW</text>
<text x="85.4" y="55.2">ROW</text>
<text x="110.1" y="55.2">ROW</text>
<text x="134.8" y="55.2">ROW</text>
<text x="159.5" y="55.2">ROW</text>
<text x="184.1" y="55.2">ROW</text>
<text x="208.8" y="55.2">ROW</text>
<text x="233.5" y="55.2">ROW</text>
<text x="258.2" y="55.2">ROW</text>
<text x="282.9" y="55.2">ROW</text>
<text x="307.6" y="55.2">ROW</text>
<text x="332.3" y="55.2">ROW</text>
<text x="357" y="55.2">ROW</text>
<text x="406.4" y="55.2">ROW</text>
<text x="77.6" y="66.1" transform="rotate(-90 77.6 66.1)">COL</text>
<text x="102.3" y="66.1" transform="rotate(-90 102.3 66.1)">COL</text>
<text x="127" y="66.1" transform="rotate(-90 127 66.1)">COL</text>
<text x="151.7" y="66.1" transform="rotate(-90 151.7 66.1)">COL</text>
<text x="176.4" y="66.1" transform="rotate(-90 176.4 66.1)">COL</text>
<text x="201.1" y="66.1" transform="rotate(-90 201.1 66.1)">COL</text>
<text x="225.8" y="66.1" transform="rotate(-90 225.8 66.1)">COL</text>
<text x="250.5" y="66.1" transform="rotate(-90 250.5 66.1)">COL</text>
<text x="275.2" y="66.1" transform="rotate(-90 275.2 66.1)">COL</text>
<text x="299.9" y="66.1" transform="rotate(-90 299.9 66.1)">COL</text>
<text x="324.6" y="66.1" transform="rotate(-90 324.6 66.1)">COL</text>
<text x="349.2" y="66.1" transform="rotate(-90 349.2 66.1)">COL</text>
<text x="373.9" y="66.1" transform="rotate(-90 373.9 66.1)">COL</text>
<text x="423.3" y="66.1" transform="rotate(-90 423.3 66.1)">COL</text>
<text x="60.7" y="99.3">ROW</text>
<text x="110.1" y="99.3">ROW</text>
<text x="134.8" y="99.3">ROW</text>
<text x="159.5" y="99.3">ROW</text>
<text x="184.1" y="99.3">ROW</text>
<text x="208.8" y="99.3">ROW</text>
<text x="233.5" y="99.3">ROW</text>
<text x="258.2" y="99.3">ROW</text>
<text x="282.9" y="99.3">ROW</text>
<text x="307.6" y="99.3">ROW</text>
<text x="332.3" y="99.3">ROW</text>
<text x="357" y="99.3">ROW</text>
<text x="381.7" y="99.3">ROW</text>
<text x="406.4" y="99.3">ROW</text>
<text x="77.6" y="110.2" transform="rotate(-90 77.6 110.2)">COL</text>
<text x="127" y="110.2" transform="rotate(-90 127 110.2)">COL</text>
<text x="151.7" y="110.2" transform="rotate(-90 151.7 110.2)">COL</text>
<text x="176.4" y="110.2" transform="rotate(-90 176.4 110.2)">COL</text>
<text x="201.1" y="110.2" transform="rotate(-90 201.1 110.2)">COL</text>
<text x="225.8" y="110.2" transform="rotate(-90 225.8 110.2)">COL</text>
<text x="250.5" y="110.2" transform="rotate(-90 250.5 110.2)">COL</text>
<text x="275.2" y="110.2" transform="rotate(-90 275.2 110.2)">COL</text>
<text x="299.9" y="110.2" transform="rotate(-90 299.9 110.2)">COL</text>
<text x="324.6" y="110.2" transform="rotate(-90 324.6 110.2)">COL</text>
<text x="349.2" y="110.2" transform="rotate(-90 349.2 110.2)">COL</text>
<text x="373.9" y="110.2" transform="rotate(-90 373.9 110.2)">COL</text>
<text x="398.6" y="110.2" transform="rotate(-90 398.6 110.2)">COL</text>
<text x="423.3" y="110.2" transform="rotate(-90 423.3 110.2)">COL</text>
<text x="60.7" y="143.4">ROW</text>
<text x="110.1" y="143.4">ROW</text>
<text x="134.8" y="143.4">ROW</text>
<text x="159.5" y="143.4">ROW</text>
<text x="184.1" y="143.4">ROW</text>
<text x="208.8" y="143.4">ROW</text>
<text x="233.5" y="143.4">ROW</text>
<text x="258.2" y="143.4">ROW</text>
<text x="282.9" y="143.4">ROW</text>
<text x="307.6" y="143.4">ROW</text>
<text x="332.3" y="143.4">ROW</text>
<text x="357" y="143.4">ROW</text>
<text x="381.7" y="143.4">ROW</text>
<text x="77.6" y="154.3" transform="rotate(-90 77.6 154.3)">COL</text>
<text x="127" y="154.3" transform="rotate(-90 127 154.3)">COL</text>
<text x="151.7" y="154.3" transform="rotate(-90 151.7 154.3)">COL</text>
<text x="176.4" y="154.3" transform="rotate(-90 176.4 154.3)">COL</text>
<text x="201.1" y="154.3" transform="rotate(-90 201.1 154.3)">COL</text>
<text x="225.8" y="154.3" transform="rotate(-90 225.8 154.3)">COL</text>
<text x="250.5" y="154.3" transform="rotate(-90 250.5 154.3)">COL</text>
<text x="275.2" y="154.3" transform="rotate(-90 275.2 154.3)">COL</text>
<text x="299.9" y="154.3" transform="rotate(-90 299.9 154.3)">COL</text>
<text x="324.6" y="154.3" transform="rotate(-90 324.6 154.3)">COL</text>
<text x="349.2" y="154.3" transform="rotate(-90 349.2 154.3)">COL</text>
<text x="373.9" y="154.3" transform="rotate(-90 373.9 154.3)">COL</text>
<text x="398.6" y="154.3" transform="rotate(-90 398.6 154.3)">COL</text>
<text x="85.4" y="187.5">ROW</text>
<text x="110.1" y="187.5">ROW</text>
<text x="134.8" y="187.5">ROW</text>
<text x="159.5" y="187.5">ROW</text>
<text x="184.1" y="187.5">ROW</text>
<text x="208.8" y="187.5">ROW</text>
<text x="233.5" y="187.5">ROW</text>
<text x="258.2" y="187.5">ROW</text>
<text x="282.9" y="187.5">ROW</text>
<text x="307.6" y="187.5">ROW</text>
<text x="332.3" y="187.5">ROW</text>
<text x="357" y="187.5">ROW</text>
<text x="381.7" y="187.5">ROW</text>
<text x="406.4" y="187.5">ROW</text>
<text x="102.3" y="198.4" transform="rotate(-90 102.3 198.4)">COL</text>
<text x="127" y="198.4" transform="rotate(-90 127 198.4)">COL</text>
<text x="151.7" y="198.4" transform="rotate(-90 151.7 198.4)">COL</text>
<text x="176.4" y="198.4" transform="rotate(-90 176.4 198.4)">COL</text>
<text x="201.1" y="198.4" transform="rotate(-90 201.1 198.4)">COL</text>
<text x="225.8" y="198.4" transform="rotate(-90 225.8 198.4)">COL</text>
<text x="250.5" y="198.4" transform="rotate(-90 250.5 198.4)">COL</text>
<text x="275.2" y="198.4" transform="rotate(-90 275.2 198.4)">COL</text>
<text x="299.9" y="198.4" transform="rotate(-90 299.9 198.4)">COL</text>
<text x="324.6" y="198.4" transform="rotate(-90 324.6 198.4)">COL</text>
<text x="349.2" y="198.4" transform="rotate(-90 349.2 198.4)">COL</text>
<text x="373.9" y="198.4" transform="rotate(-90 373.9 198.4)">COL</text>
<text x="398.6" y="198.4" transform="rotate(-90 398.6 198.4)">COL</text>
<text x="423.3" y="198.4" transform="rotate(-90 423.3 198.4)">COL</text>
<text x="60.7" y="231.6">ROW</text>
<text x="85.4" y="231.6">ROW</text>
<text x="134.8" y="231.6">ROW</text>
<text x="208.8" y="231.6">ROW</text>
<text x="307.6" y="231.6">ROW</text>
<text x="332.3" y="231.6">ROW</text>
<text x="357" y="231.6">ROW</text>
<text x="381.7" y="231.6">ROW</text>
<text x="406.4" y="231.6">ROW</text>
<text x="77.6" y="242.5" transform="rotate(-90 77.6 242.5)">COL</text>
<text x="102.3" y="242.5" transform="rotate(-90 102.3 242.5)">COL</text>
<text x="151.7" y="242.5" transform="rotate(-90 151.7 242.5)">COL</text>
<text x="225.8" y="242.5" transform="rotate(-90 225.8 242.5)">COL</text>
<text x="324.6" y="242.5" transform="rotate(-90 324.6 242.5)">COL</text>
<text x="349.2" y="242.5" transform="rotate(-90 349.2 242.5)">COL</text>
<text x="373.9" y="242.5" transform="rotate(-90 373.9 242.5)">COL</text>
<text x="398.6" y="242.5" transform="rotate(-90 398.6 242.5)">COL</text>
<text x="423.3" y="242.5" transform="rotate(-90 423.3 242.5)">COL</text>
</g>
</svg>
